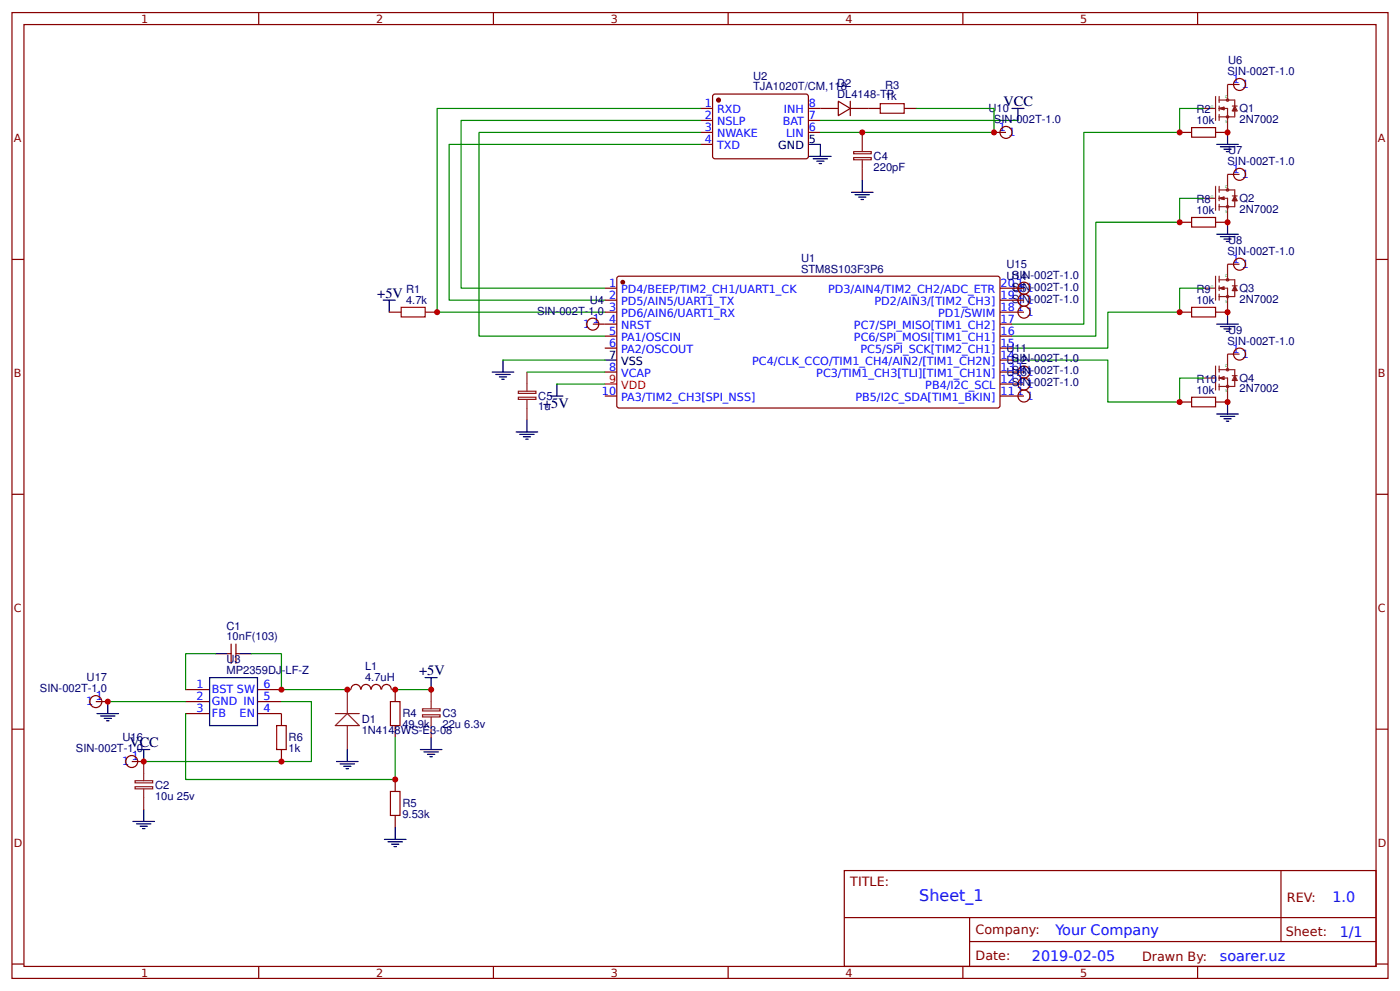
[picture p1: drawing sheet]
<svg xmlns="http://www.w3.org/2000/svg" width="309mm" height="219mm" viewBox="0 0 309 219" stroke-linecap="round" stroke-linejoin="round" font-family="sans-serif">
<g fill="none" stroke="#800" stroke-width=".26">
<path d="M2.6 2.8h304.1v213.2h-304.1zM5.3 5.4h298.7v208h-298.7zM57.1 2.8v2.6M109 2.8v2.6M160.9 2.8v2.6M212.7 2.8v2.6M264.6 2.8v2.6M271.2 18.7h2.6M154.8 23.9h2.6M154.8 26.6h2.6M154.8 29.2h2.6M154.8 31.9h2.6"/>
<path d="M157.5 21l.5-.2h20.3l.3 .5-.1 13.5-.4 .3-20.4-.1-.3-.5zM178.6 23.9h6.6M178.6 26.6h2.6M178.6 29.2h2.6M185.2 22.4l2.7 1.5-2.7 1.6zM187.9 23.9h6.6M187.9 22.4v3.1M199.8 23.9h2.6M219.6 29.2h2.6M260.6 29.2h2.7M268.6 29.2h2.6M271.2 38.5h2.6"/>
<path d="M2.6 57.3h2.7M260.6 49.1h2.7M268.6 49.1h2.6M271.2 58.3h2.6M304 57.3h2.7M86 68.9h2.6M93.9 68.9h2.7M131 71.6h5.3M133.6 63.6h2.7M133.6 66.3h2.7M133.6 68.9h2.7M133.6 74.2h2.7"/>
<path d="M133.6 76.9h2.7M136.5 61.1h84.2l.2 .4v28.3l-.5 .3-83.9-.1-.2-.4v-28.1zM220.9 63.6h5.3M220.9 66.3h5.3M220.9 68.9h5.3M220.9 71.6h2.7M220.9 74.2h2.7M220.9 76.9h2.7M220.9 79.5h2.7M260.6 68.9h2.7M268.6 68.9h2.6M271.2 78.2h2.6"/>
<path d="M133.6 82.2h2.7M133.6 87.4h2.7M220.9 82.2h5.3M220.9 87.4h5.3M220.9 84.8h5.3M260.6 88.8h2.7M268.6 88.8h2.6M2.6 109.1h2.7M304 109.1h2.7M21.2 154.9h2.6M41 152.3h5.3M41 154.9h5.3"/>
<path d="M41 157.6h5.3M50.3 144.3h.8M51.1 142.2v4.2M52.1 142.2v4.2M52.1 144.3h.8M56.9 152.3h5.3M56.9 154.9h5.3M56.9 157.6h5.3v2.6M79.7 152.3a1.06 1.06 0 0 0-1.1-1.2 1.06 1.06 0 0 0-1 1.1l-.9 .1M79.8 152.2a1.06 1.06 0 0 1 1.1-1.1 1.06 1.06 0 0 1 1 1.1M82 152.2a1.06 1.06 0 0 1 1.1-1.1 1.06 1.06 0 0 1 1 1.1M84.3 152.2a1.06 1.06 0 0 1 1.1-1.1 1.06 1.06 0 0 1 1 1.2"/>
<path d="M86.5 152.3h.8v2.6M2.6 161h2.7M29.1 168.1h2.6M62.2 165.5v2.6M87.3 160.2v2.7M87.3 172.1v2.7M304 161h2.7M87.3 180v2.7M186.5 192.2h117.5v21.2h-117.5zM283 192.2v15.7M2.6 212.9h2.7M57.1 213.4v2.6"/>
<path d="M109 213.4v2.6M160.9 213.4v2.6M186.6 202.6h117.3M212.7 213.4v2.6M214.2 207.9h89.7M214.2 202.6v10.6M264.6 213.4v2.6M304 212.9h2.7"/>
<circle cx="273.8" cy="18.7" r="1.32"/>
<circle cx="222.2" cy="29.2" r="1.32"/>
<circle cx="273.8" cy="38.5" r="1.32"/>
<circle cx="273.8" cy="58.3" r="1.32"/>
<circle cx="131" cy="71.6" r="1.32"/>
<circle cx="226.2" cy="68.9" r="1.32"/>
<circle cx="226.2" cy="66.3" r="1.32"/>
<circle cx="226.2" cy="63.6" r="1.32"/>
<circle cx="273.8" cy="78.2" r="1.32"/>
<circle cx="226.2" cy="84.8" r="1.32"/>
<circle cx="226.2" cy="87.4" r="1.32"/>
<circle cx="226.2" cy="82.2" r="1.32"/>
<circle cx="21.2" cy="154.9" r="1.32"/>
<circle cx="29.1" cy="168.1" r="1.32"/>
</g>
<g fill="#800" stroke="#800" stroke-width=".26">
<circle cx="137.6" cy="62.3" r=".4"/>
<circle cx="158.7" cy="22.1" r=".4"/>
</g>
<g fill="none" stroke="#000" stroke-width=".26">
<path d="M178.6 31.9h2.6v2.6M178.9 34.5h4.7M179.7 35.1h3.1M180.4 35.6h1.6M181 36.1h.5M190.5 39.8v2.7M223.6 23.9h2.6M224.9 23.9v2.7M268.8 31.9h4.8M269.6 32.4h3.2M270.4 32.9h1.6M270.9 33.5h.6"/>
<path d="M271.2 29.2v2.7M188.1 42.5h4.8M188.9 43h3.2M189.7 43.5h1.6M190.2 44.1h.6M268.8 51.7h4.8M269.6 52.3h3.2M270.4 52.8h1.6M270.9 53.3h.6M271.2 49.1v2.6M84.7 66.3h2.6M86 66.3v2.6"/>
<path d="M111.1 79.5v2.7M133.6 79.5h2.7M268.8 71.6h4.8M269.6 72.1h3.2M270.4 72.6h1.6M270.9 73.2h.6M271.2 68.9v2.7M108.7 82.2h4.8M109.5 82.7h3.2M110.3 83.2h1.6M110.9 83.7h.5M114 95.4h4.8"/>
<path d="M114.8 95.9h3.2M115.6 96.4h1.6M116.2 97h.5M116.4 92.7v2.7M121.7 87.4h2.7M123 84.8v2.6M268.8 91.4h4.8M269.6 91.9h3.2M270.4 92.5h1.6M270.9 93h.6M271.2 88.8v2.6M21.4 157.6h4.8"/>
<path d="M22.2 158.1h3.2M23 158.6h1.6M23.5 159.1h.6M23.8 154.9v2.7M46.3 149.6h10.6v10.6h-10.6zM47.6 144.3h2.7M52.9 144.3h2.7M93.9 149.6h2.7M95.2 149.6v2.7M30.4 165.5h2.7M31.7 165.5v2.6M31.7 178.7v2.7"/>
<path d="M74.3 168.1h4.8M75.1 168.7h3.2M75.9 169.2h1.6M76.5 169.7h.5M76.7 165.5v2.6M92.9 165.5h4.7M93.7 166h3.1M94.5 166.6h1.5M95 167.1h.5M95.2 162.9v2.6M29.4 181.4h4.7M30.2 181.9h3.1"/>
<path d="M31 182.4h1.5M31.5 183h.5M84.9 185.3h4.8M85.7 185.9h3.2M86.5 186.4h1.6M87 186.9h.6M87.3 182.7v2.6"/>
</g>
<path d="M133.6 84.8h2.7" fill="none" stroke="#f00" stroke-width=".26"/>
<g fill="none" stroke="#080" stroke-width=".26">
<path d="M154.8 23.9h-58.2v45h37M154.8 31.9h-55.6v34.4h34.4M154.8 26.6h-52.9v37h31.7M154.8 29.2h-49v45h27.8M181.2 26.6h43.7M202.4 23.9h17.2v5.3h-38.4M265.9 23.9h-5.3v5.3h-21.2v42.4h-15.8M265.9 43.8h-5.3v5.3h-18.5v25.1h-18.5M111.1 79.5h22.5M223.6 79.5h21.1v9.3h15.9v-5.3h5.3M265.9 63.6h-5.3v5.3h-15.9v8h-21.1M116.4 82.2h17.2"/>
<path d="M123 84.8h10.6M23.8 154.9h17.2M41 157.6v14.5h46.3v-9.2M47.6 144.3h-6.6v8M55.6 144.3h6.6v8h14.5M62.2 154.9h6.6v13.2h-37.1M87.3 152.3h7.9"/>
</g>
<g fill="none" stroke="#8d2323" stroke-width=".26">
<path d="M271.2 18.7v3.4M188.6 34.8h3.9v.5h-3.9zM188.6 33.5h3.9v.4h-3.9zM190.5 29.2v4.3M190.5 35.3v4.5M265.9 23.9h2.7M268.6 21.3v5.3M269.3 23.9h1.9v5.3M269.3 22.1h3.5v1.8M269.3 21.3v1.3M269.3 23.4v1.1M269.3 25.3v1.3"/>
<path d="M269.3 23.9l1.1 .3M269.9 23.9l.5 .3M270.4 23.7l-1.1 .2M270.4 23.7v.5M270.4 23.7l-.8 .2 .8 .3M271.2 38.5v3.4M272.3 23.4h1M272.8 24.2v1.6h-3.5M272.8 23.4l.5 1.1h-1zM272.8 23.9l.2 .6M272.8 23.9l-.3 .6M272.8 23.9l.2 .3"/>
<path d="M272.8 23.9l-.3 .3M265.9 43.8h2.7M268.6 41.1v5.3M269.3 43.8h1.9v5.3M269.3 41.9h3.5v1.9M269.3 41.1v1.4M269.3 43.3v1M269.3 45.1v1.3M269.3 43.8l1.1 .3M269.9 43.8l.5 .3M270.4 43.5v.6M270.4 43.5l-1.1 .3"/>
<path d="M270.4 43.5l-.8 .3 .8 .3M271.2 58.3v3.5M272.3 43.3h1M272.8 44.1v1.5h-3.5M272.8 43.3l.5 1h-1zM272.8 43.8l.2 .5M272.8 43.8l-.3 .5M272.8 43.8l.2 .3M272.8 43.8l-.3 .3M265.9 63.6h2.7M268.6 61v5.3M269.3 63.6h1.9v5.3"/>
<path d="M269.3 61.8h3.5v1.8M269.3 61v1.3M269.3 63.1v1.1M269.3 65v1.3M269.3 63.6l1.1 .3M269.9 63.6l.5 .3M270.4 63.4v.5M270.4 63.4l-1.1 .2M270.4 63.4l-.8 .2 .8 .3M271.2 78.2v3.4M272.3 63.1h1M272.8 63.9v1.6h-3.5"/>
<path d="M272.8 63.1l.5 1.1h-1zM272.8 63.6l.2 .6M272.8 63.6l-.3 .6M272.8 63.6l.2 .3M272.8 63.6l-.3 .3M114.5 87.7h3.9v.5h-3.9zM114.5 86.4h3.9v.5h-3.9zM116.4 82.2v4.2M116.4 88.2v4.5M265.9 83.5h2.7M268.6 80.8v5.3M269.3 83.5h1.9v5.3"/>
<path d="M269.3 81.6h3.5v1.9M269.3 80.8v1.4M269.3 82.9v1.1M269.3 84.8v1.3M269.3 83.5l1.1 .2M269.9 83.5l.5 .2M270.4 83.2v.5M270.4 83.2l-1.1 .3M270.4 83.2l-.8 .3 .8 .2M272.3 82.9h1M272.8 83.7v1.6h-3.5M272.8 82.9l.5 1.1h-1z"/>
<path d="M272.8 83.5l.2 .5M272.8 83.5l-.3 .5M272.8 83.5l.2 .2M272.8 83.5l-.3 .2M74.1 157.6h5.3M76.7 157.6l2.7 2.6h-5.3zM76.7 152.3v5.3M93.3 157.8h3.9v.5h-3.9zM93.3 156.5h3.9v.5h-3.9zM95.2 152.3v4.2M95.2 158.4v4.5M29.8 173.7h3.9v.5h-3.9z"/>
<path d="M29.8 172.4h3.9v.5h-3.9zM31.7 168.1v4.3M31.7 174.2v4.5M76.7 160.2v5.3"/>
<circle cx="271.2" cy="25.8" r=".26"/>
<circle cx="271.2" cy="22.1" r=".26"/>
<circle cx="271.2" cy="41.9" r=".26"/>
<circle cx="271.2" cy="45.6" r=".26"/>
<circle cx="271.2" cy="61.8" r=".26"/>
<circle cx="271.2" cy="65.5" r=".26"/>
<circle cx="271.2" cy="81.6" r=".26"/>
<circle cx="271.2" cy="85.3" r=".26"/>
</g>
<path d="M194.5 22.9h5.3v2.1h-5.3zM263.3 28.2h5.3v2.1h-5.3zM263.3 48h5.3v2.1h-5.3zM88.6 67.9h5.3v2.1h-5.3zM263.3 67.9h5.3v2.1h-5.3zM263.3 87.7h5.3v2.1h-5.3zM86.3 154.9h2.1v5.3h-2.1zM61.1 160.2h2.1v5.3h-2.1zM86.3 174.8h2.1v5.2h-2.1z" fill="none" stroke="#a00000" stroke-width=".26"/>
<g fill="#c00">
<circle cx="31.8" cy="168.1" r=".66"/>
<circle cx="62.2" cy="168.1" r=".66"/>
<circle cx="271.2" cy="88.8" r=".66"/>
<circle cx="271.2" cy="49.1" r=".66"/>
<circle cx="87.3" cy="152.3" r=".66"/>
<circle cx="62.2" cy="152.3" r=".66"/>
<circle cx="87.3" cy="172.1" r=".66"/>
<circle cx="76.7" cy="152.3" r=".66"/>
<circle cx="95.3" cy="152.3" r=".66"/>
<circle cx="271.2" cy="29.2" r=".66"/>
<circle cx="271.2" cy="68.9" r=".66"/>
<circle cx="260.6" cy="29.2" r=".66"/>
<circle cx="260.6" cy="49.1" r=".66"/>
<circle cx="260.6" cy="68.9" r=".66"/>
<circle cx="260.6" cy="88.8" r=".66"/>
<circle cx="190.5" cy="29.2" r=".66"/>
<circle cx="96.6" cy="68.9" r=".66"/>
<circle cx="23.8" cy="154.9" r=".66"/>
<circle cx="219.6" cy="29.2" r=".66"/>
</g>
<text font-size="3.5" fill="#00f" x="203.1" y="199">Sheet_1</text>
<g font-size="3.2">
<text x="221.7" y="23.4">VCC</text>
<text x="83.3" y="65.7">+5V</text>
<text x="120" y="90.1">+5V</text>
<text x="92.6" y="149.1">+5V</text>
<text x="28.6" y="165">VCC</text>
</g>
<g font-size="3.2" fill="#00f">
<text x="294.4" y="199.2">1.0</text>
<text x="233.2" y="206.3">Your Company</text>
<text x="296" y="206.9">1/1</text>
<text x="228" y="212.2">2019-02-05</text>
<text x="269.5" y="212.1">soarer.uz</text>
</g>
<g font-size="2.8" fill="#800">
<text x="187.9" y="195.7">TITLE:</text>
<text x="284.3" y="199.2">REV:</text>
<text x="215.5" y="206.3">Company:</text>
<text x="284.1" y="206.8">Sheet:</text>
<text x="215.5" y="212.1">Date:</text>
<text x="252.3" y="212.1">Drawn By:</text>
</g>
<g font-size="2.5" fill="#800">
<text x="31.2" y="5">1</text>
<text x="83.1" y="5">2</text>
<text x="134.9" y="5">3</text>
<text x="186.8" y="5">4</text>
<text x="238.7" y="5">5</text>
<text x="3" y="31.4">A</text>
<text x="304.4" y="31.4">A</text>
<text x="3" y="83.2">B</text>
<text x="304.4" y="83.2">B</text>
<text x="3" y="135.1">C</text>
<text x="304.4" y="135.1">C</text>
<text x="3" y="186.9">D</text>
<text x="304.4" y="186.9">D</text>
<text x="31.2" y="215.6">1</text>
<text x="83.1" y="215.6">2</text>
<text x="134.9" y="215.6">3</text>
<text x="186.8" y="215.6">4</text>
<text x="238.7" y="215.6">5</text>
</g>
<g font-size="2.5" fill="#000080">
<text x="166.4" y="17.6">U2</text>
<text x="271.2" y="16.5">SIN-002T-1.0</text>
<text x="271.3" y="14.2">U6</text>
<text x="166.4" y="20">TJA1020T/CM,118</text>
<text x="185" y="21.6">DL4148-TP</text>
<text x="185" y="19.2">D2</text>
<text x="195.5" y="22.1">1k</text>
<text x="195.5" y="19.7">R3</text>
<text x="218.4" y="24.8">U10</text>
<text x="219.6" y="27.1">SIN-002T-1.0</text>
<text x="264.3" y="27.4">10k</text>
<text x="264.3" y="25">R2</text>
<text x="273.8" y="27.1">2N7002</text>
<text x="273.8" y="24.7">Q1</text>
<text x="193" y="35.4">C4</text>
<text x="271.3" y="34">U7</text>
<text x="193" y="37.8">220pF</text>
<text x="271.2" y="36.4">SIN-002T-1.0</text>
<text x="264.3" y="47.2">10k</text>
<text x="264.3" y="44.8">R8</text>
<text x="273.8" y="47">2N7002</text>
<text x="273.8" y="44.6">Q2</text>
<text x="271.3" y="53.9">U8</text>
<text x="177" y="57.8">U1</text>
<text x="222.3" y="59.2">U15</text>
<text x="271.2" y="56.2">SIN-002T-1.0</text>
<text x="89.7" y="64.7">R1</text>
<text x="177" y="60.2">STM8S103F3P6</text>
<text x="222.3" y="61.8">U14</text>
<text x="223.6" y="64.2">SIN-002T-1.0</text>
<text x="223.6" y="61.5">SIN-002T-1.0</text>
<text x="223.7" y="64.4">U51</text>
<text x="264.3" y="64.7">R9</text>
<text x="273.8" y="64.4">Q3</text>
<text x="89.7" y="67.1">4.7k</text>
<text x="118.6" y="69.5">SIN-002T-1.0</text>
<text x="130.3" y="67.1">U4</text>
<text x="223.5" y="66.8">SIN-002T-1.0</text>
<text x="264.3" y="67.1">10k</text>
<text x="273.8" y="66.8">2N7002</text>
<text x="222.3" y="77.7">U11</text>
<text x="271.2" y="76.1">SIN-002T-1.0</text>
<text x="271.3" y="73.7">U9</text>
<text x="222.3" y="80.3">U12</text>
<text x="222.3" y="83">U131</text>
<text x="223.6" y="80">SIN-002T-1.0</text>
<text x="223.6" y="82.7">SIN-002T-1.0</text>
<text x="118.9" y="88.2">C5</text>
<text x="223.6" y="85.3">SIN-002T-1.0</text>
<text x="264.3" y="86.9">10k</text>
<text x="264.3" y="84.5">R10</text>
<text x="273.8" y="86.7">2N7002</text>
<text x="273.8" y="84.3">Q4</text>
<text x="118.9" y="90.6">1u</text>
<text x="50" y="141.4">10nF(103)</text>
<text x="50" y="139">C1</text>
<text x="50" y="148.8">MP2359DJ-LF-Z</text>
<text x="50" y="146.4">U3</text>
<text x="80.6" y="148">L1</text>
<text x="8.8" y="152.8">SIN-002T-1.0</text>
<text x="19.1" y="150.4">U17</text>
<text x="80.6" y="150.3">4.7uH</text>
<text x="79.9" y="159.7">D1</text>
<text x="88.9" y="160.8">49.9k</text>
<text x="88.9" y="158.4">R4</text>
<text x="97.8" y="160.8">22u 6.3v</text>
<text x="97.8" y="158.4">C3</text>
<text x="16.8" y="166">SIN-002T-1.0</text>
<text x="27.1" y="163.6">U16</text>
<text x="63.8" y="166.1">1k</text>
<text x="63.8" y="163.7">R6</text>
<text x="79.9" y="162.1">1N4148WS-E3-08</text>
<text x="34.3" y="176.7">10u 25v</text>
<text x="34.3" y="174.3">C2</text>
<text x="88.9" y="178.3">R5</text>
<text x="88.9" y="180.7">9.53k</text>
</g>
<g font-size="2.5" fill="#00f">
<text x="155.7" y="23.7">1</text>
<text x="178.7" y="23.7">8</text>
<text x="272.3" y="18.4">1</text>
<text x="274.4" y="19.4">1</text>
<text x="155.7" y="26.3">2</text>
<text x="155.7" y="29">3</text>
<text x="158.4" y="25">RXD</text>
<text x="158.4" y="27.6">NSLP</text>
<text x="172.9" y="27.6">BAT</text>
<text x="173.2" y="25">INH</text>
<text x="178.7" y="26.3">7</text>
<text x="178.7" y="29">6</text>
<text x="220.7" y="29">1</text>
<text x="155.7" y="31.6">4</text>
<text x="158.4" y="30.3">NWAKE</text>
<text x="158.4" y="32.9">TXD</text>
<text x="173.7" y="30.3">LIN</text>
<text x="222.8" y="30">1</text>
<text x="272.3" y="38.2">1</text>
<text x="274.4" y="39.3">1</text>
<text x="272.3" y="58.1">1</text>
<text x="274.4" y="59.1">1</text>
<text x="134.6" y="63.4">1</text>
<text x="137.2" y="64.7">PD4/BEEP/TIM2_CH1/UART1_CK</text>
<text x="183" y="64.7">PD3/AIN4/TIM2_CH2/ADC_ETR</text>
<text x="221.1" y="63.4">20</text>
<text x="224.6" y="63.4">1</text>
<text x="131" y="71.3">1</text>
<text x="134.6" y="66">2</text>
<text x="134.6" y="68.7">3</text>
<text x="134.6" y="71.3">4</text>
<text x="137.2" y="67.3">PD5/AIN5/UART1_TX</text>
<text x="137.2" y="70">PD6/AIN6/UART1_RX</text>
<text x="193.2" y="67.3">PD2/AIN3/[TIM2_CH3]</text>
<text x="207.3" y="70">PD1/SWIM</text>
<text x="221.1" y="71.3">17</text>
<text x="221.1" y="68.7">18</text>
<text x="221.1" y="66">19</text>
<text x="224.6" y="68.7">1</text>
<text x="224.6" y="66">1</text>
<text x="226.7" y="69.7">1</text>
<text x="226.7" y="67.1">1</text>
<text x="128.9" y="72.4">1</text>
<text x="134.6" y="74">5</text>
<text x="134.6" y="76.6">6</text>
<text x="137.2" y="72.6">NRST</text>
<text x="137.2" y="75.3">PA1/OSCIN</text>
<text x="137.2" y="77.9">PA2/OSCOUT</text>
<text x="188.7" y="75.3">PC6/SPI_MOSI[TIM1_CH1]</text>
<text x="188.7" y="72.6">PC7/SPI_MISO[TIM1_CH2]</text>
<text x="190.1" y="77.9">PC5/SPI_SCK[TIM2_CH1]</text>
<text x="221.1" y="76.6">15</text>
<text x="221.1" y="74">16</text>
<text x="272.3" y="77.9">1</text>
<text x="134.6" y="81.9">8</text>
<text x="137.2" y="83.2">VCAP</text>
<text x="166.2" y="80.6">PC4/CLK_CCO/TIM1_CH4/AIN2/[TIM1_CH2N]</text>
<text x="180.3" y="83.2">PC3/TIM1_CH3[TLI][TIM1_CH1N]</text>
<text x="221.1" y="81.9">13</text>
<text x="221.1" y="79.2">14</text>
<text x="224.6" y="81.9">1</text>
<text x="274.4" y="79">1</text>
<text x="133" y="87.2">10</text>
<text x="137.2" y="88.5">PA3/TIM2_CH3[SPI_NSS]</text>
<text x="189" y="88.5">PB5/I2C_SDA[TIM1_BKIN]</text>
<text x="204.4" y="85.9">PB4/I2C_SCL</text>
<text x="221.1" y="87.2">11</text>
<text x="221.1" y="84.5">12</text>
<text x="224.6" y="84.5">1</text>
<text x="224.6" y="87.2">1</text>
<text x="226.7" y="85.6">1</text>
<text x="226.7" y="88.2">1</text>
<text x="19.1" y="155.7">1</text>
<text x="21.2" y="154.6">1</text>
<text x="43.4" y="152">1</text>
<text x="43.4" y="154.6">2</text>
<text x="46.8" y="153.1">BST SW</text>
<text x="46.8" y="155.7">GND IN</text>
<text x="58.2" y="154.6">5</text>
<text x="58.2" y="152">6</text>
<text x="43.4" y="157.3">3</text>
<text x="46.8" y="158.4">FB</text>
<text x="52.9" y="158.4">EN</text>
<text x="58.2" y="157.3">4</text>
<text x="29.1" y="167.9">1</text>
<text x="27" y="168.9">1</text>
</g>
<g font-size="2.5">
<text x="172" y="32.9">GND</text>
<text x="178.7" y="31.6">5</text>
<text x="134.6" y="79.2">7</text>
<text x="137.2" y="80.6">VSS</text>
</g>
<g font-size="2.5" fill="#f00">
<text x="134.6" y="84.5">9</text>
<text x="137.2" y="85.9">VDD</text>
</g>
<g font-size=".8" fill="#238d23">
<text x="267.5" y="23.9">G</text>
<text x="270.7" y="21.6">D</text>
<text x="270.7" y="27.1">S</text>
<text x="270.7" y="41.4">D</text>
<text x="267.5" y="43.8">G</text>
<text x="270.7" y="47">S</text>
<text x="267.5" y="63.6">G</text>
<text x="270.7" y="61.3">D</text>
<text x="270.7" y="66.8">S</text>
<text x="267.5" y="83.5">G</text>
<text x="270.7" y="81.1">D</text>
<text x="270.7" y="86.7">S</text>
</g>
</svg>
